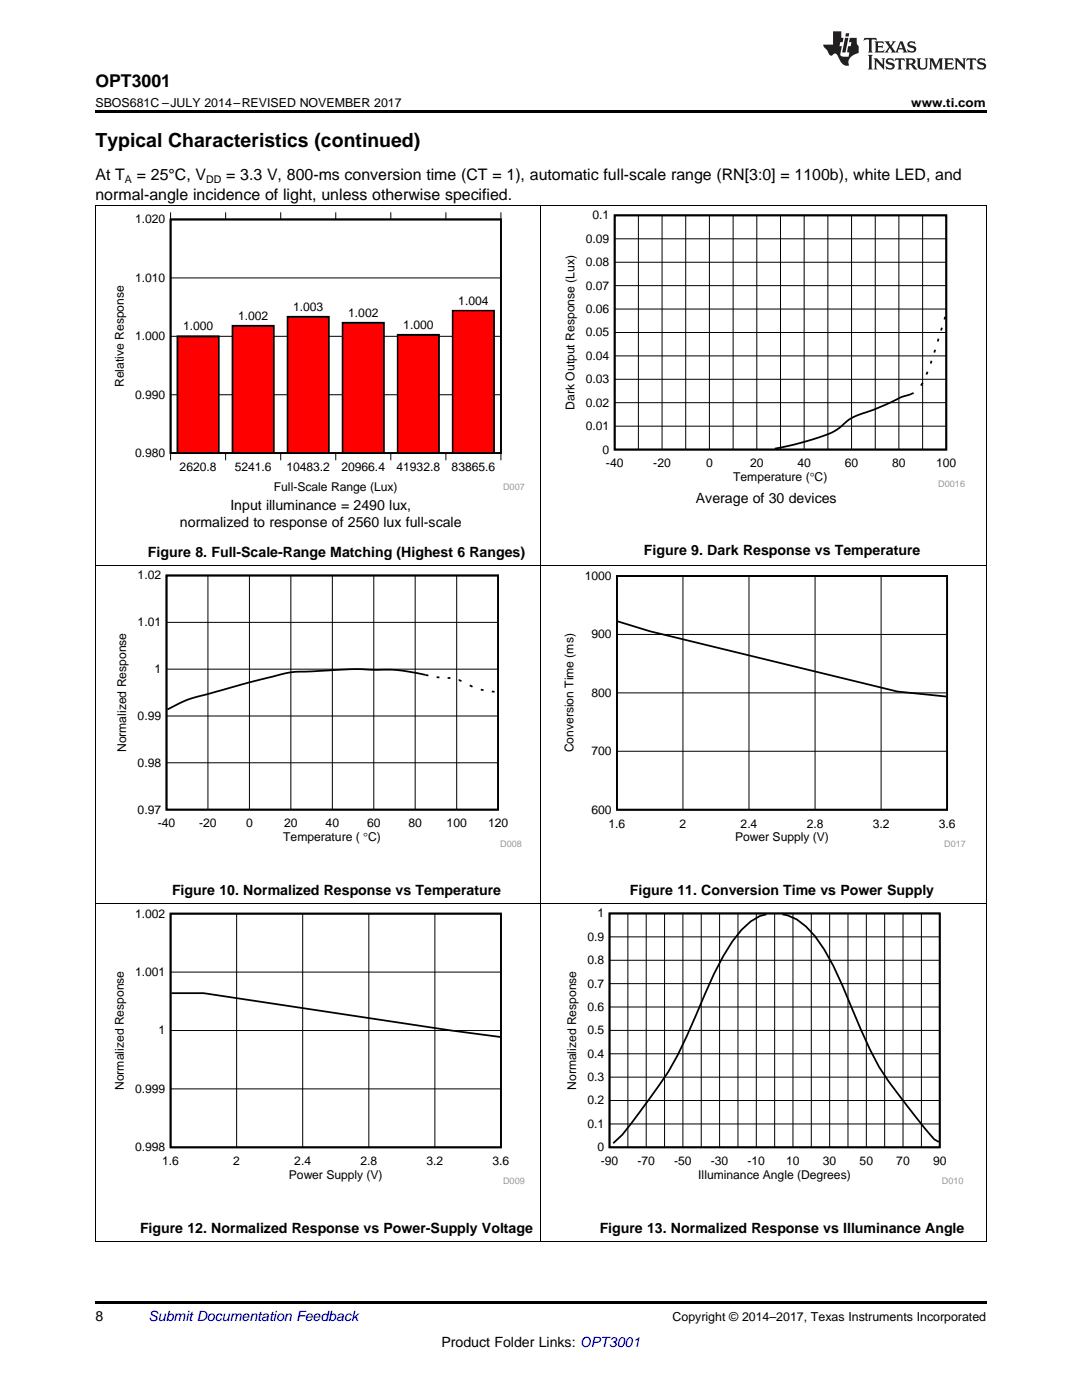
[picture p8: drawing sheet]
<svg xmlns="http://www.w3.org/2000/svg" width="216mm" height="279mm" viewBox="0 0 216 279" stroke-linecap="round" stroke-linejoin="round" font-family="sans-serif">
<path d="M19 247.7l.2 .1zM196.7 247.7l.1 .1zM19 259.7h177.8v.5h-177.8z" fill="#000"/>
<path d="M19.1 180.3v67.5M107.9 180.3v67.5M196.8 180.3v67.5M19 247.7h177.8" fill="none" stroke="#000" stroke-width=".2"/>
<path d="M22.4 181.4h82.2v55h-82.2z" fill-rule="evenodd" fill="#fff"/>
<path d="M34 182.3h66v46.7h-66zM34.2 198.2h6.4l49.5 7.5 9.7 1.2" fill="none" stroke="#000" stroke-width=".35"/>
<path d="M34 194h66M47.2 182.3v46.7M60.4 182.3v46.7M73.6 182.3v46.7M86.8 182.3v46.7M34 217.3h66M34 205.7h66" fill="none" stroke="#000" stroke-width=".2"/>
<path d="M112.6 181.4h79.6v55h-79.6z" fill-rule="evenodd" fill="#fff"/>
<path d="M121.6 182.3h65.9v46.7h-65.9zM152.9 182.5l-1.3 .3-1.8 1.1-1.8 1.7a47 47 0 0 0-7.3 12.8 122.2 122.2 0 0 1-7.4 15.5l-7.3 10.2-1.8 2.3-1.8 1.8M156.1 182.5l1 .2a14.2 14.2 0 0 1 7.4 6.8l1.8 3.3 1.8 3.9a159.2 159.2 0 0 0 7.3 16.3l1.9 2.7 7.3 9.6 1.8 2.1 .9 .5" fill="none" stroke="#000" stroke-width=".35"/>
<g fill="none" stroke="#000" stroke-width=".2">
<path d="M19.1 113v67.4M107.9 113v67.4M196.8 113v67.4M19 180.3h177.8M121.6 196.3h65.9M121.6 191.6h65.9M121.6 187h65.9M125.3 182.3v46.7M128.9 182.3v46.7M132.6 182.3v46.7M136.3 182.3v46.7M139.9 182.3v46.7"/>
<path d="M143.6 182.3v46.7M147.3 182.3v46.7M150.9 182.3v46.7M154.6 182.3v46.7M158.2 182.3v46.7M161.9 182.3v46.7M165.5 182.3v46.7M169.2 182.3v46.7M172.9 182.3v46.7M176.5 182.3v46.7M180.2 182.3v46.7M183.9 182.3v46.7"/>
<path d="M121.6 219.6h65.9M121.6 215h65.9M121.6 210.3h65.9M121.6 205.6h65.9M121.6 201h65.9M121.6 224.3h65.9"/>
</g>
<path d="M22.9 113.9h81.2v55.1h-81.2z" fill-rule="evenodd" fill="#fff"/>
<path d="M33.2 114.9h66.2v46.7h-66.2zM85.5 134.8l-1.4-.3a35.6 35.6 0 0 0-10.3-.8 105.3 105.3 0 0 0-13.2 .3 24.7 24.7 0 0 0-7.5 1.4l-10.4 2.8a29.6 29.6 0 0 0-9.3 3.4M87.1 135.1l.6 .1M89.3 135.3h.6M91.5 135.7l.6 .2M93.7 136.8l.6 .3M95.9 137.6l.6 .1M98.1 138l.6 .1" fill="none" stroke="#000" stroke-width=".35"/>
<path d="M41.5 114.9v46.7M49.8 114.9v46.7M58 114.9v46.7M66.3 114.9v46.7M74.6 114.9v46.7M82.8 114.9v46.7M91.1 114.9v46.7M33.2 133.5h66.2M33.2 124.2h66.2M33.2 152.2h66.2M33.2 142.9h66.2" fill="none" stroke="#000" stroke-width=".2"/>
<path d="M112.1 114h80.6v55h-80.6z" fill-rule="evenodd" fill="#fff"/>
<path d="M123.1 115h65.9v46.6h-65.9zM123.3 124l6.4 2 49.4 12 9.7 1" fill="none" stroke="#000" stroke-width=".35"/>
<path d="M19.1 41.1v71.9M107.9 41.1v71.9M196.8 41.1v71.9M19 112.9h177.8M136.3 115v46.6M149.4 115v46.6M162.6 115v46.6M175.8 115v46.6M123.1 138.3h65.9M123.1 126.6h65.9M123.1 149.9h65.9" fill="none" stroke="#000" stroke-width=".2"/>
<path d="M22.4 42.4h82.2v56.1h-82.2z" fill-rule="evenodd" fill="#fff"/>
<path d="M34 43.8h66v46.6h-66z" fill="none" stroke="#000" stroke-width=".35"/>
<g fill="none" stroke="#000" stroke-width=".2">
<path d="M34 42.4v1.4h66v-1.4M34 55.5h66M45 42.4v1.4M56 42.4v1.4M67 42.4v1.4M78 42.4v1.4M89 42.4v1.4M34 78.8h66M34 67.1h66M34 91.9v-1.5h66v1.5M45 90.4v1.5M56 90.4v1.5"/>
<path d="M67 90.4v1.5M78 90.4v1.5M89 90.4v1.5"/>
</g>
<path d="M35.4 67.1h8.3v23.3h-8.3z" fill-rule="evenodd" fill="#f00"/>
<path d="M35.4 67.1h8.2v23.3h-8.2z" fill="none" stroke="#000" stroke-width=".35"/>
<path d="M46.4 65h8.2v25.4h-8.2z" fill-rule="evenodd" fill="#f00"/>
<path d="M46.4 65h8.2v25.4h-8.2z" fill="none" stroke="#000" stroke-width=".35"/>
<path d="M57.4 63.2h8.2v27.2h-8.2z" fill-rule="evenodd" fill="#f00"/>
<path d="M57.4 63.2h8.2v27.2h-8.2z" fill="none" stroke="#000" stroke-width=".35"/>
<path d="M68.4 64.4h8.2v26h-8.2z" fill-rule="evenodd" fill="#f00"/>
<path d="M68.4 64.4h8.2v26h-8.2z" fill="none" stroke="#000" stroke-width=".35"/>
<path d="M79.4 66.8h8.2v23.6h-8.2z" fill-rule="evenodd" fill="#f00"/>
<path d="M79.4 66.8h8.2v23.6h-8.2z" fill="none" stroke="#000" stroke-width=".35"/>
<path d="M90.3 62h8.3v28.4h-8.3z" fill-rule="evenodd" fill="#f00"/>
<path d="M34 43.8h66v46.6h-66zM90.3 62h8.3v28.4h-8.3z" fill="none" stroke="#000" stroke-width=".35"/>
<path d="M112.3 42.1h80.2v55.1h-80.2z" fill-rule="evenodd" fill="#fff"/>
<path d="M122.6 43h66.2v46.7h-66.2zM182.3 78.4l-.6 .3a22 22 0 0 0-5.2 2.1l-3.7 1.5a9.9 9.9 0 0 0-5.2 3 18.2 18.2 0 0 1-6.6 2.7l-6.4 1.5M184.1 76.4l-.3 .5M185.1 74.2l-.2 .5M185.9 72l-.2 .5M186.6 69.8l-.2 .6M187.3 67.6l-.2 .5M187.9 65.4l-.1 .6M188.6 63.2l-.2 .6" fill="none" stroke="#000" stroke-width=".35"/>
<g fill="none" stroke="#000" stroke-width=".2">
<path d="M19 41.1h177.8M122.6 57h66.2M122.6 52.3h66.2M122.6 47.7h66.2M127.4 43v46.7M132.1 43v46.7M136.8 43v46.7M141.6 43v46.7M146.3 43v46.7M151 43v46.7M155.7 43v46.7M160.5 43v46.7"/>
<path d="M165.2 43v46.7M169.9 43v46.7M174.6 43v46.7M179.4 43v46.7M184.1 43v46.7M122.6 75.7h66.2M122.6 71h66.2M122.6 66.4h66.2M122.6 61.7h66.2M122.6 85.1h66.2M122.6 80.4h66.2"/>
</g>
<path d="M19 22h177.8v.5h-177.8z" fill="#000"/>
<g fill="#231f20">
<path d="M172.5 7.6l-.1 .5 .4-.2h.6v.1v2.1l-.2 .4h.9l-.2-.4v-2.1l.1-.1h.5l.5 .2-.2-.5zM174.5 8.3l.2 .3v1.5l-.2 .4h1.8l.2-.6a1.04 1.04 0 0 1-1.3 .2v-.7h.6l.3 .2v-.6l-.3 .2h-.6v-.6l.8-.1 .4 .3-.2-.5zM176.5 8.3l.9 1.1-.9 1.1h.8l-.2-.2 .4-.7 .5 .7-.2 .2h1.5l-.2-.2 .2-.4h.9l.1 .4-.2 .2h1l-.3-.3-.7-1.9h-.5l-.9 2-.8-1 .9-1h-.8l.1 .3-.4 .5-.3-.6 .1-.2zM179.7 8.6l.4 1h-.7zM181.3 8.4a.63 .63 0 0 0-.2 .7 .63 .63 0 0 0 .6 .4l.6 .2 .1 .2a.75 .75 0 0 1-.7 .4 .75 .75 0 0 1-.6-.5l.1 .7 .1-.1a1.11 1.11 0 0 0 1.5-.6 1.13 1.13 0 0 0-1.2-.8l-.1-.4a1.04 1.04 0 0 1 1.2 .2l-.2-.5-.2 .1-.4-.2zM173.2 10.9l.2 .4v2.2l-.2 .4h1l-.3-.4v-2.2l.3-.4zM174.3 11.6l.3 .4v1.5l-.3 .4h.8l-.2-.4v-1.3l1.5 1.7v-1.9l.2-.4h-.7l.2 .4v.9l-1.1-1.3zM177 11.8a.62 .62 0 0 0-.2 .7 .62 .62 0 0 0 .6 .4l.6 .1 .1 .3a.76 .76 0 0 1-.7 .3 .76 .76 0 0 1-.7-.4l.2 .7 .1-.1a1.11 1.11 0 0 0 1.5-.6 1.13 1.13 0 0 0-1.2-.8l-.1-.4a1.04 1.04 0 0 1 1.2 .2l-.2-.6-.2 .1-.5-.1zM178.7 11.6l-.2 .6a.61 .61 0 0 1 .8-.3v1.6l-.2 .4h.9l-.2-.4v-1.6a.63 .63 0 0 1 .7 .3l-.1-.6zM180.6 11.6l.3 .4v1.5l-.3 .4h1l-.2-.2-.1-.8 .6 .2a.76 .76 0 0 0 1.2 .7l-1-1a.58 .58 0 0 0 .6-.5 .58 .58 0 0 0-.5-.6zM181.4 11.9h.1a.45 .45 0 0 1 .5 .1 .45 .45 0 0 1 .1 .5l-.8 .2zM182.9 11.6l.2 .2a2.17 2.17 0 0 0 .3 1.9 .99 .99 0 0 0 1.6-.6v-1.1l.2-.4h-.7l.2 .2a1.92 1.92 0 0 1-.2 1.8 .6 .6 0 0 1-.9-.5v-1.1l.2-.4zM185.4 11.6l.2 .4v1.5l-.2 .4h.7l-.2-.4v-1.4l.8 1.8 .8-1.8v1.4l-.2 .4h.9l-.2-.4v-1.5l.2-.4h-.8l-.6 1.5-.6-1.5zM188.4 11.6l.2 .4v1.5l-.2 .4h1.8l.1-.6a1.04 1.04 0 0 1-1.2 .1v-.6h.5l.4 .2v-.6l-.4 .2h-.5v-.7h.8l.3 .3-.1-.6zM190.5 11.6l.2 .4v1.5l-.2 .4h.7l-.2-.4v-1.3l1.5 1.7v-1.9l.2-.4h-.7l.2 .4v.9l-1.1-1.3zM192.9 11.6l-.1 .6a.61 .61 0 0 1 .7-.3l.1 1.6-.3 .4h1l-.3-.4 .1-1.6a.63 .63 0 0 1 .7 .3l-.1-.6zM195.2 11.8a.62 .62 0 0 0-.2 .7 .62 .62 0 0 0 .6 .4l.6 .1 .1 .3a.76 .76 0 0 1-.7 .3 .76 .76 0 0 1-.6-.4l.1 .7 .1-.1a1.11 1.11 0 0 0 1.6-.6 1.13 1.13 0 0 0-1.3-.8l-.1-.4a1.04 1.04 0 0 1 1.2 .2l-.1-.6-.2 .1-.5-.1z"/>
<path d="M166.2 6.3v2.6h-1.9v.4l.8 .9a.91 .91 0 0 0 1 .8 .56 .56 0 0 1 .5-.3 .56 .56 0 0 1 .5 .3l.4 .8a1.53 1.53 0 0 0 1.9 1.2 1.54 1.54 0 0 1 1-2.1l.9-.3v-1.4a1.52 1.52 0 0 1-.4-1.6h-1.3l-.2 .8h.5l-.2 .8h-.5l-.1 1v.2l.4 .1-.2 .8a1.93 1.93 0 0 1-1.6-.3l.3-1.8h-.5l.2-.8h.4l.2-.8h-.4v-1.3zM168.6 7.6l-.6 2.9h.7l.6-2.9zM168.8 6.6l-.1 .7h.6l.2-.7z"/>
</g>
<text font-size="3.9" x="19" y="29.3">Typical Characteristics (continued)</text>
<text font-size="3.5" x="19" y="17.3">OPT3001</text>
<g font-size="3.2">
<text x="19" y="36">At T</text>
<text x="27.3" y="36">= 25°C, V</text>
<text x="45.1" y="36">= 3.3 V, 800-ms conversion time (CT = 1), automatic full-scale range (RN[3:0] = 1100b), white LED, and</text>
<text x="19" y="39.9">normal-angle incidence of light, unless otherwise specified.</text>
</g>
<g font-size="2.8">
<text x="46" y="101.8">Input illuminance = 2490 lux,</text>
<text x="138.9" y="100.4">Average of 30 devices</text>
<text x="35.9" y="105.1">normalized to response of 2560 lux full-scale</text>
<text x="29.5" y="111.2">Figure 8. Full-Scale-Range Matching (Highest 6 Ranges)</text>
<text x="128.5" y="110.7">Figure 9. Dark Response vs Temperature</text>
<text x="34.3" y="178.6">Figure 10. Normalized Response vs Temperature</text>
<text x="125.7" y="178.6">Figure 11. Conversion Time vs Power Supply</text>
<text x="27.9" y="246">Figure 12. Normalized Response vs Power-Supply Voltage</text>
<text x="119.7" y="246">Figure 13. Normalized Response vs Illuminance Angle</text>
<text x="19" y="263.6">8</text>
<text x="88.1" y="268.9">Product Folder Links: OPT3001</text>
</g>
<text font-size="2.8" fill="#0000c8" x="29.6" y="263.6">Submit Documentation Feedback</text>
<g font-size="2.5">
<text x="19" y="21.4">SBOS681C –JULY 2014–REVISED NOVEMBER 2017</text>
<text x="181.8" y="21.4">www.ti.com</text>
<text x="134.2" y="263.6">Copyright © 2014–2017, Texas Instruments Incorporated</text>
</g>
<g font-size="2.4">
<text x="26.9" y="44.6">1.020</text>
<text x="118.2" y="43.8">0.1</text>
<text x="116.9" y="53.1">0.08</text>
<text x="116.9" y="48.5">0.09</text>
<text x="26.9" y="56.3">1.010</text>
<text x="116.9" y="57.8">0.07</text>
<text x="36.5" y="65.9">1.000</text>
<text x="47.5" y="63.8">1.002</text>
<text x="58.5" y="62">1.003</text>
<text x="69.5" y="63.2">1.002</text>
<text x="80.5" y="65.6">1.000</text>
<text x="91.5" y="60.8">1.004</text>
<text x="116.9" y="62.5">0.06</text>
<text x="26.9" y="67.9">1.000</text>
<text x="116.9" y="71.8">0.04</text>
<text x="116.9" y="67.1">0.05</text>
<text x="24.7" y="77.3" transform="rotate(-90 24.7 77.3)">Relative Response</text>
<text x="116.9" y="76.5">0.03</text>
<text x="26.9" y="79.6">0.990</text>
<text x="114.6" y="81.8" transform="rotate(-90 114.6 81.8)">Dark Output Response (Lux)</text>
<text x="116.9" y="81.2">0.02</text>
<text x="116.9" y="85.8">0.01</text>
<text x="26.9" y="91.2">0.980</text>
<text x="35.8" y="94">2620.8</text>
<text x="46.8" y="94">5241.6</text>
<text x="57.2" y="94">10483.2</text>
<text x="68.1" y="94">20966.4</text>
<text x="79.1" y="94">41932.8</text>
<text x="90.1" y="94">83865.6</text>
<text x="120.2" y="90.5">0</text>
<text x="120.9" y="93.3">-40</text>
<text x="130.4" y="93.3">-20</text>
<text x="140.9" y="93.3">0</text>
<text x="149.7" y="93.3">20</text>
<text x="159.1" y="93.3">40</text>
<text x="168.6" y="93.3">60</text>
<text x="178" y="93.3">80</text>
<text x="186.8" y="93.3">100</text>
<text x="54.7" y="98">Full-Scale Range (Lux)</text>
<text x="146.3" y="96.1">Temperature (qC)</text>
<text x="27.5" y="115.6">1.02</text>
<text x="116.7" y="115.7">1000</text>
<text x="27.5" y="125">1.01</text>
<text x="118" y="127.4">900</text>
<text x="30.8" y="134.3">1</text>
<text x="27.5" y="143.7">0.99</text>
<text x="118" y="139.1">800</text>
<text x="25.2" y="150.1" transform="rotate(-90 25.2 150.1)">Normalized Response</text>
<text x="27.5" y="153">0.98</text>
<text x="114.4" y="150.2" transform="rotate(-90 114.4 150.2)">Conversion Time (ms)</text>
<text x="118" y="150.7">700</text>
<text x="27.5" y="162.4">0.97</text>
<text x="31.5" y="165.1">-40</text>
<text x="39.8" y="165.1">-20</text>
<text x="49.1" y="165.1">0</text>
<text x="56.5" y="167.9">Temperature ( qC)</text>
<text x="56.7" y="165.1">20</text>
<text x="65" y="165.1">40</text>
<text x="73.2" y="165.1">60</text>
<text x="81.5" y="165.1">80</text>
<text x="89.1" y="165.1">100</text>
<text x="97.4" y="165.1">120</text>
<text x="118" y="162.4">600</text>
<text x="121.4" y="165.1">1.6</text>
<text x="135.6" y="165.1">2</text>
<text x="146.7" y="167.9">Power Supply (V)</text>
<text x="147.8" y="165.1">2.4</text>
<text x="161" y="165.1">2.8</text>
<text x="174.1" y="165.1">3.2</text>
<text x="187.3" y="165.1">3.6</text>
<text x="26.9" y="183.1">1.002</text>
<text x="119.2" y="183.1">1</text>
<text x="117.2" y="187.8">0.9</text>
<text x="26.9" y="194.8">1.001</text>
<text x="117.2" y="197.1">0.7</text>
<text x="117.2" y="192.4">0.8</text>
<text x="117.2" y="201.8">0.6</text>
<text x="31.6" y="206.5">1</text>
<text x="117.2" y="206.4">0.5</text>
<text x="117.2" y="215.8">0.3</text>
<text x="117.2" y="211.1">0.4</text>
<text x="24.7" y="217.5" transform="rotate(-90 24.7 217.5)">Normalized Response</text>
<text x="26.9" y="218.1">0.999</text>
<text x="115" y="217.5" transform="rotate(-90 115 217.5)">Normalized Response</text>
<text x="117.2" y="220.4">0.2</text>
<text x="117.2" y="225.1">0.1</text>
<text x="26.9" y="229.8">0.998</text>
<text x="32.4" y="232.5">1.6</text>
<text x="46.5" y="232.5">2</text>
<text x="58.7" y="232.5">2.4</text>
<text x="71.9" y="232.5">2.8</text>
<text x="85.1" y="232.5">3.2</text>
<text x="98.3" y="232.5">3.6</text>
<text x="119.2" y="229.8">0</text>
<text x="119.9" y="232.5">-90</text>
<text x="127.2" y="232.5">-70</text>
<text x="134.5" y="232.5">-50</text>
<text x="141.8" y="232.5">-30</text>
<text x="149.2" y="232.5">-10</text>
<text x="156.9" y="232.5">10</text>
<text x="164.2" y="232.5">30</text>
<text x="171.5" y="232.5">50</text>
<text x="178.8" y="232.5">70</text>
<text x="186.2" y="232.5">90</text>
<text x="57.6" y="235.3">Power Supply (V)</text>
<text x="139.3" y="235.3">Illuminance Angle (Degrees)</text>
</g>
<g font-size="2.1">
<text x="24.9" y="36.6">A</text>
<text x="41.1" y="36.6">DD</text>
</g>
<g font-size="1.8" fill="#999">
<text x="100.4" y="97.8">D007</text>
<text x="187.2" y="97.1">D0016</text>
<text x="99.8" y="169">D008</text>
<text x="188.4" y="169">D017</text>
<text x="100.4" y="236.4">D009</text>
<text x="187.9" y="236.4">D010</text>
</g>
</svg>
